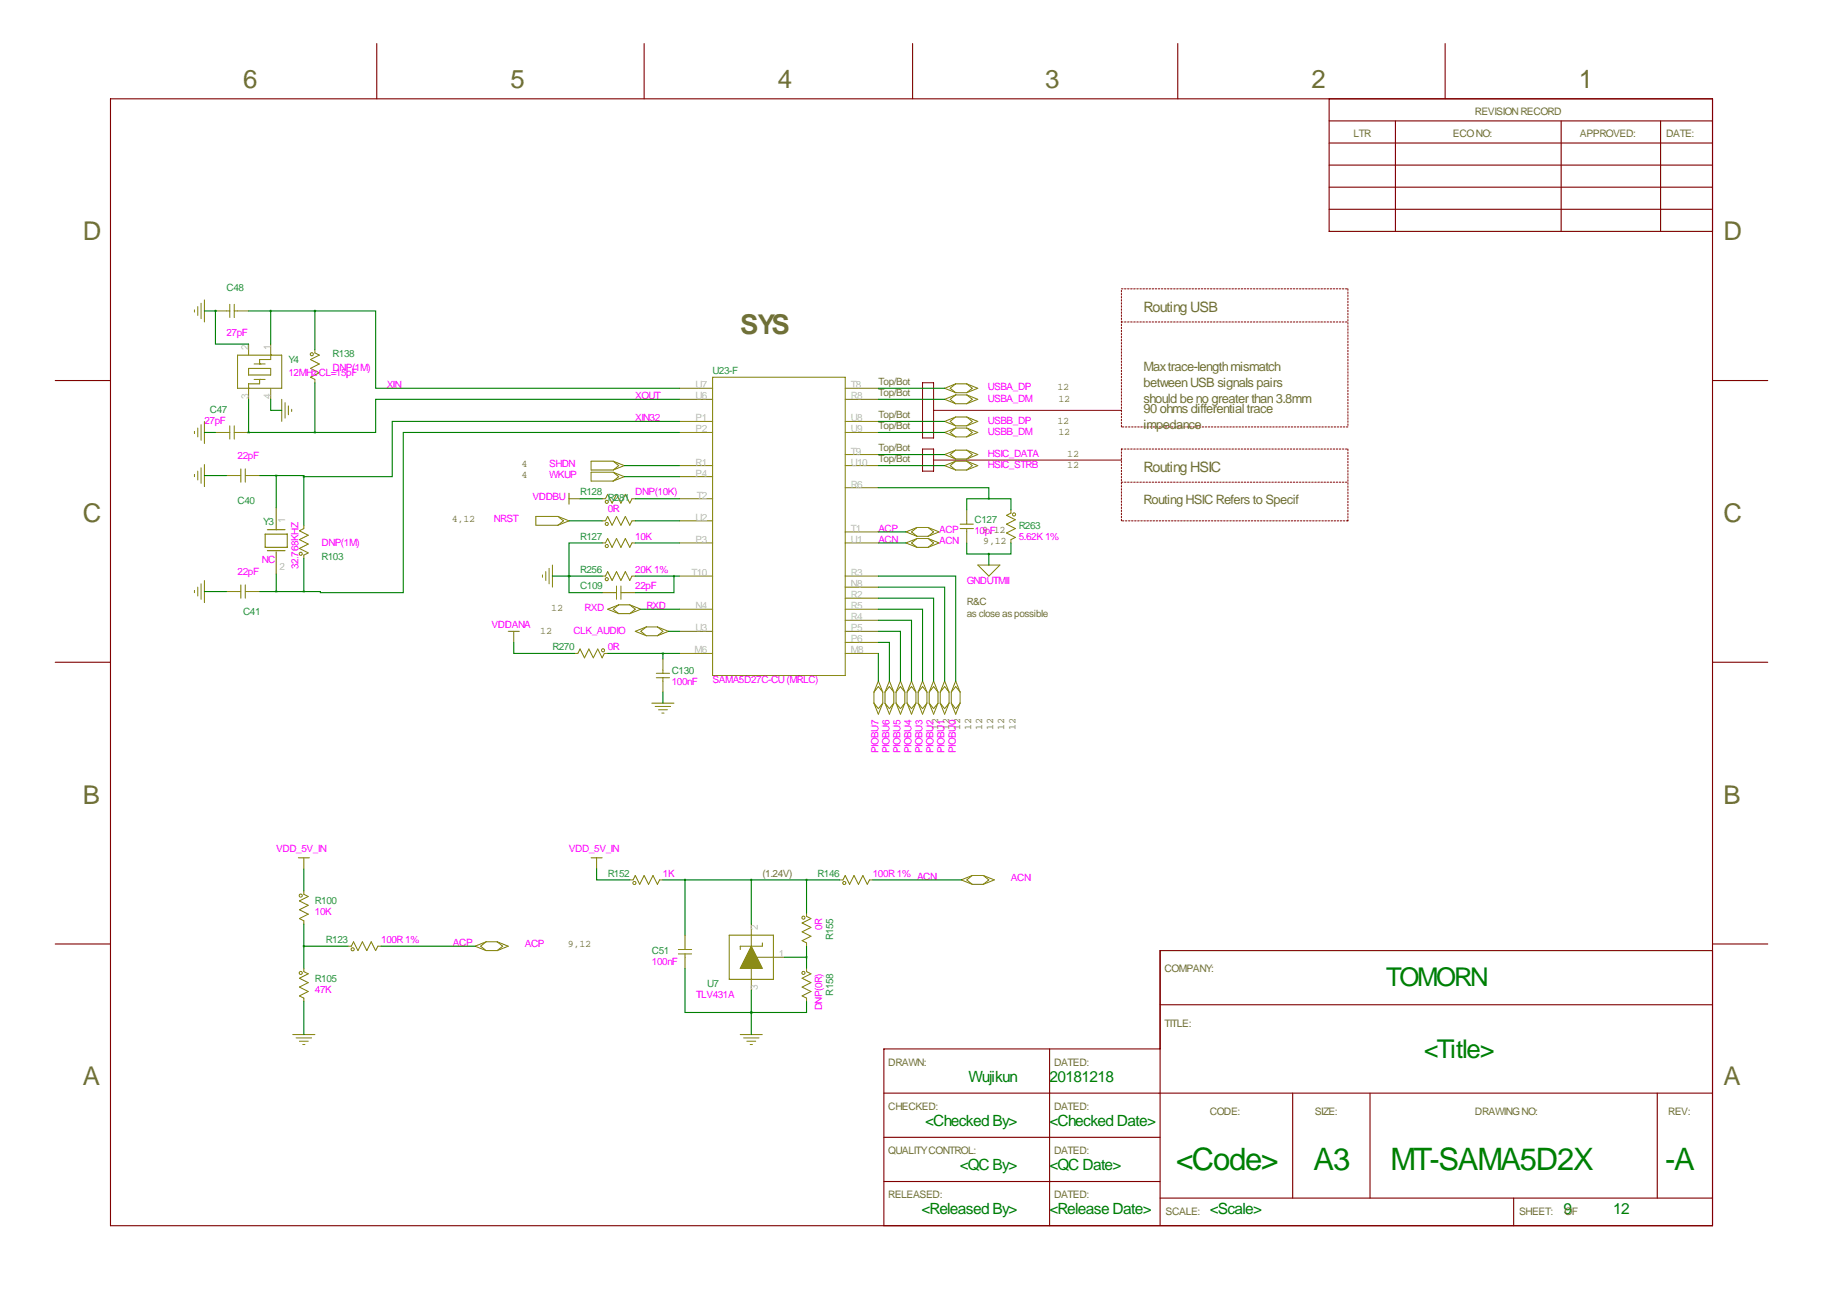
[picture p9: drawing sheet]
<svg xmlns="http://www.w3.org/2000/svg" width="419mm" height="297mm" viewBox="0 0 419 297" stroke-linecap="round" stroke-linejoin="round" font-family="sans-serif">
<path d="M257.8 74h52.1M257.8 66.4h52.1M309.9 66.4v31.8M257.8 98.2v-31.8M309.9 98.2h-52.1M257.8 110.9h52.1M257.8 119.7v-16.5M257.8 103.2h52.1M309.9 103.2v16.5M309.9 119.7h-52.1" fill="none" stroke="#800000" stroke-width=".23" stroke-dasharray=".4 .4"/>
<path d="M212.1 88h2.5v12.7h-2.5zM214.6 94.3h43.2M212.1 103.2h2.5v5.1h-2.5zM214.6 105.8h43.2" fill="none" stroke="#800000" stroke-width=".23"/>
<g fill="none" stroke="#800000" stroke-width=".25">
<path d="M86.6 10v12.7M148.1 10v12.7M209.8 10v12.7M270.8 10v12.7M332.2 10v12.7M25.4 22.7h368.3v259.1h-368.3zM305.6 38h88.1M305.6 27.8h88.1M305.6 32.9h88.1M305.6 22.7v30.5h88.1M320.8 27.8v25.4M358.9 27.8v25.4"/>
<path d="M381.8 27.8v25.4M305.6 43h88.1M305.6 48.1h88.1M12.7 87.5h12.7M393.7 87.5h12.7M12.7 152.3h12.7M393.7 152.3h12.7M12.7 217h12.7M393.7 218.6h-127v63.2M393.7 217h12.7M266.7 231h127M203.2 251.3h190.5"/>
<path d="M241.3 241.2v40.6M266.7 241.2h-63.5v40.6M297.2 251.3v24.1M315 251.3v24.1M381 251.3v24.1M203.2 261.5h63.5M203.2 271.6h63.5M266.7 275.4h127M348 275.4v6.4"/>
</g>
<g fill="none" stroke="#808000" stroke-width=".23">
<path d="M44.7 71.2v.5M45.5 70.5v2M46.2 69.7v3.6M47 68.9v5.1M49.5 71.5h3.3M52.8 70v3M53.8 71.5h3.3M53.8 70v3M57.1 79.1v2.5M62.2 79.1v3.6h-2.5v1M44.7 99.2v.5M45.5 98.4v2"/>
<path d="M46.2 97.6v3.6M47 96.9v5.1M49.5 99.4h3.3M52.8 97.9v3.1M53.8 97.9v3.1M53.8 99.4h3.3M54.6 81.6h10.2v7.7h-10.2zM57.1 89.3h.1M57.1 84.7h5.1v1.5h-5.1zM58.4 83.7h2.6M58.4 87.2h2.6M59.7 83.7h.1"/>
<path d="M59.7 87.2h.1M59.7 87.2v1.1h-2.6v3.5M62.2 81.6h.1M62.2 89.3v2.5M64.8 91.8v5.1M65.5 92.6v3.5M66.3 93.3v2.1M67.1 94.1v.5M72.4 80.4v.7l1 .5-2 1.1 2 1-2 1 2 1-2 1 1 .5v.8M156.2 91.8h7.6M156.2 99.4h7.6M156.2 89.3h7.6"/>
<path d="M156.2 96.9h7.6M163.8 86.7h30.5v68.6h-30.5zM194.3 91.8h7.6M194.3 99.4h7.6M194.3 89.3h7.6M194.3 96.9h7.6M219.7 88.3h2.5M219.7 97.9h2.5M219.7 95.9h2.5M219.7 95.9l-2.5 1 2.5 1M219.7 95.9l-1.3 1 1.3 1M219.7 98.4h2.5"/>
<path d="M219.7 98.4l-2.5 1 2.5 1M219.7 98.4l-1.3 1 1.3 1M219.7 90.3h2.5M219.7 88.3l-2.5 1 2.5 1M219.7 88.3l-1.3 1 1.3 1M219.7 92.8h2.5M219.7 90.8h2.5M219.7 90.8l-2.5 1 2.5 1M219.7 90.8l-1.3 1 1.3 1M222.2 95.9l2.6 1-2.6 1M222.2 95.9l1.3 1-1.3 1M222.2 98.4l2.6 1-2.6 1"/>
<path d="M222.2 98.4l1.3 1-1.3 1M222.2 88.3l2.6 1-2.6 1M222.2 88.3l1.3 1-1.3 1M222.2 90.8l2.6 1-2.6 1M222.2 90.8l1.3 1-1.3 1M44.7 109.1v.5M45.5 108.3v2M46.2 107.6v3.5M47 106.8v5.1M52.1 109.3h3.3M55.4 107.8v3.1M56.4 107.8v3.1"/>
<path d="M56.4 109.3h3.3M128.3 118.7h-5.1v2.1h5.1M128.3 118.7l2.5 1-2.5 1.1M128.3 118.7l1.2 1-1.2 1.1M130.8 114.7h2.5M130.8 113.4v2.5M138.4 114.7h.8l.5-1 1 2 1-2 1 2 1.1-2 1 2 .5-1h.7M138.4 119.7h.8l.5-1 1 2.1 1-2.1 1 2.1 1.1-2.1 1 2.1 .5-1.1h.7M141 108.6l1.2 1-1.2 1M141 108.6h-5.1v2h5.1M141 108.6l2.5 1-2.5 1M141 106h-5.1v2.1h5.1"/>
<path d="M141 106l2.5 1-2.5 1.1M141 106l1.2 1-1.2 1.1M156.2 114.7h7.6M156.2 119.7h7.6M156.2 107h7.6M156.2 109.6h7.6M194.3 107h7.6M194.3 104.5h7.6M194.3 112.1h7.6M219.7 108.1h2.5M219.7 106h2.5M219.7 105.5h2.5"/>
<path d="M219.7 103.5h2.5M219.7 103.5l-2.5 1 2.5 1M219.7 103.5l-1.3 1 1.3 1M219.7 100.4h2.5M219.7 106l-2.5 1 2.5 1.1M219.7 106l-1.3 1 1.3 1.1M222.2 117.2v3.3M222.2 103.5l2.6 1-2.6 1M222.2 103.5l1.3 1-1.3 1M222.2 106l2.6 1-2.6 1.1M222.2 106l1.3 1-1.3 1.1M232.4 117.2v.8l-1 .5 2 1-2 1 2 1-2 1 2 1.1-1 .5v.7"/>
<path d="M44.7 135.7v.6M45.5 135v2M46.2 134.2v3.6M47 133.5v5M52.1 136h3.3M55.4 134.5v3M56.4 136h3.3M56.4 134.5v3M69.8 120.8v.7l-1 .5 2.1 1-2.1 1.1 2.1 1-2.1 1 2.1 1-1.1 .5v.8M124.7 132.2v.5M125.5 131.4v2.1M126.2 130.7v3.5"/>
<path d="M127 129.9v5.1M138.4 124.8h.8l.5-1 1 2 1-2 1 2 1.1-2 1 2 .5-1h.7M138.4 136.3h3.3M138.4 132.4h.8l.5-1 1 2.1 1-2.1 1 2.1 1.1-2.1 1 2.1 .5-1.1h.7M141.7 134.7v3.1M142.2 139.1l-1.2 1 1.2 1M142.2 139.1l-2.5 1 2.5 1M142.2 139.1h2.6M142.7 136.3h3.3M142.7 134.7v3.1M144.8 139.1l1.2 1-1.2 1M144.8 139.1l2.5 1-2.5 1"/>
<path d="M156.2 124.8h7.6M156.2 132.4h7.6M194.3 124.8h7.6M194.3 132.4h7.6M194.3 122.3h7.6M194.3 135h7.6M194.3 137.5h7.6M210.8 121.3h2.6M210.8 123.3h2.6M210.8 121.3l-2.5 1 2.5 1M210.8 121.3l-1.3 1 1.3 1M210.8 123.8h2.6"/>
<path d="M210.8 125.8h2.6M210.8 123.8l-2.5 1 2.5 1M210.8 123.8l-1.3 1 1.3 1M213.4 121.3l2.5 1-2.5 1M213.4 121.3l1.2 1-1.2 1M213.4 123.8l2.5 1-2.5 1M213.4 123.8l1.2 1-1.2 1M220.7 120.5h3.1M220.7 121.5h3.1M222.2 121.5v3.3M224.8 129.9h5.1l-2.6 2.5zM116.8 145.1h2.6"/>
<path d="M118.1 145.1v2.6M132.1 150.2h.7l.5-1 1.1 2 1-2 1 2 1-2 1 2 .5-1h.8M142.2 141.1h2.6M148.6 146.2h2.5M148.6 144.1l-2.6 1 2.6 1.1M148.6 144.1h2.5M148.6 144.1l-1.3 1 1.3 1.1M150.9 154.8h3M150.9 155.8h3M151.1 144.1l2.6 1-2.6 1.1M151.1 144.1l1.3 1-1.3 1.1M152.4 151.5v3.3"/>
<path d="M152.4 155.8v3.3M156.2 150.2h7.6M156.2 145.1h7.6M156.2 140.1h7.6M194.3 150.2h7.6M194.3 145.1h7.6M194.3 140.1h7.6M194.3 142.6h7.6M194.3 147.7h7.6M200.9 159.1v2.6M200.9 159.1l1-2.5 1 2.5M200.9 159.1l1-1.3 1 1.3"/>
<path d="M202.9 159.1v2.6M203.5 159.1v2.6M203.5 159.1l1-2.5 1 2.5M203.5 159.1l1-1.3 1 1.3M205.5 159.1v2.6M206 159.1v2.6M206 159.1l1-2.5 1 2.5M206 159.1l1-1.3 1 1.3M208 159.1v2.6M208.5 159.1v2.6M208.5 159.1l1-2.5 1.1 2.5M208.5 159.1l1-1.3 1.1 1.3"/>
<path d="M210.6 159.1v2.6M211.1 159.1v2.6M211.1 159.1l1-2.5 1 2.5M211.1 159.1l1-1.3 1 1.3M213.1 159.1v2.6M213.6 159.1v2.6M213.6 159.1l1-2.5 1 2.5M213.6 159.1l1-1.3 1 1.3M215.6 159.1v2.6M216.2 159.1v2.6M216.2 159.1l1-2.5 1 2.5M216.2 159.1l1-1.3 1 1.3"/>
<path d="M218.2 159.1v2.6M218.7 159.1v2.6M218.7 159.1l1-2.5 1 2.5M218.7 159.1l1-1.3 1 1.3M220.7 159.1v2.6M149.9 161.7h5M150.6 162.4h3.6M151.4 163.2h2M152.1 163.9h.6M200.9 161.7l1 2.5 1-2.5M200.9 161.7l1 1.2 1-1.2M203.5 161.7l1 2.5 1-2.5"/>
<path d="M203.5 161.7l1 1.2 1-1.2M206 161.7l1 2.5 1-2.5M206 161.7l1 1.2 1-1.2M208.5 161.7l1 2.5 1.1-2.5M208.5 161.7l1 1.2 1.1-1.2M211.1 161.7l1 2.5 1-2.5M211.1 161.7l1 1.2 1-1.2M213.6 161.7l1 2.5 1-2.5M213.6 161.7l1 1.2 1-1.2M216.2 161.7l1 2.5 1-2.5M216.2 161.7l1 1.2 1-1.2M218.7 161.7l1 2.5 1-2.5"/>
<path d="M218.7 161.7l1 1.2 1-1.2M68.6 197.2h2.5M69.8 197.2v2.6M135.9 197.2h2.5M137.2 197.2v2.6M69.8 204.8v.8l1.1 .5-2.1 1 2.1 1-2.1 1.1 2.1 1-2.1 1 1 .5v.8M80 217.5h.8l.5-1 1 2.1 1-2.1 1 2.1 1-2.1 1.1 2.1 .5-1.1h.7M111.8 216.5h2.5M111.8 218.6h2.5M111.8 216.5l-2.6 1 2.6 1.1M111.8 216.5l-1.3 1 1.3 1.1M114.3 216.5l2.5 1-2.5 1.1"/>
<path d="M114.3 216.5l1.3 1-1.3 1.1M144.8 202.3h.7l.5-1 1.1 2 1-2 1 2 1-2 1 2 .5-1h.8M156 218.3h3M156 219.3h3M157.5 215v3.3M157.5 219.3v3.3M167.6 215h10.2v10.2h-10.2zM172.7 212.5v5M175.3 216.8v.7h-5.1v.8M185.4 209.9v.8l1 .5-2 1 2 1-2 1 2 1.1-2 1 1 .5v.7M193 202.3h.8l.5-1 1 2 1-2 1.1 2 1-2 1 2 .5-1h.8M223.5 201.3h2.6"/>
<path d="M223.5 203.3h2.6M223.5 201.3l-2.5 1 2.5 1M223.5 201.3l-1.3 1 1.3 1M226.1 201.3l2.5 1-2.5 1M226.1 201.3l1.2 1-1.2 1M67.3 237.9h5.1M68.1 238.6h3.5M68.8 239.4h2.1M69.8 222.6v.8l1.1 .5-2.1 1 2.1 1-2.1 1 2.1 1.1-2.1 1 1 .5v.7M170.2 237.9h5.1M170.9 238.6h3.6M171.7 239.4h2"/>
<path d="M172.7 222.6v5.1M172.7 220.1h7.6M185.4 222.6v.8l1 .5-2 1 2 1-2 1 2 1.1-2 1 1 .5v.7M69.6 240.1h.5M172.5 240.1h.5"/>
<circle cx="71.7" cy="81.4" r=".36"/>
<circle cx="139.5" cy="115.4" r=".36"/>
<circle cx="233.1" cy="118.3" r=".36"/>
<circle cx="69.1" cy="127.3" r=".36"/>
<circle cx="139.5" cy="125.5" r=".36"/>
<circle cx="139.5" cy="120.5" r=".36"/>
<circle cx="139.5" cy="133.2" r=".36"/>
<circle cx="138.6" cy="149.5" r=".36"/>
<circle cx="69.1" cy="205.9" r=".36"/>
<circle cx="81.1" cy="218.2" r=".36"/>
<circle cx="145.8" cy="203" r=".36"/>
<circle cx="184.7" cy="211" r=".36"/>
<circle cx="194.1" cy="203" r=".36"/>
<circle cx="69.1" cy="223.7" r=".36"/>
<circle cx="184.7" cy="223.7" r=".36"/>
</g>
<path d="M172.7 217.5l2.6 5.1h-5.1z" fill="#808000" stroke="#808000" stroke-width=".23"/>
<path d="M63.5 116.7v5.1M61 122.8h5v3h-5zM61.5 121.8h4M61.5 126.6h4M63.5 126.9v5" fill="none" stroke="#808000" stroke-width=".25"/>
<g fill="none" stroke="#008000" stroke-width=".25">
<path d="M47 71.5h2.5M49.5 71.5v7.6h7.6M49.5 71.5h.1M57.1 71.5h15.3M62.2 71.5v7.6M72.4 71.5h14v17.8h69.8M72.4 71.5v8.9M47 99.4h2.5M57.1 99.4h.1M57.1 99.4h15.3M57.1 91.8v7.6M62.2 91.8v2.5h2.6"/>
<path d="M72.4 88v11.4M156.2 96.9h-66v12.7h-20.4M156.2 99.4h-63.5v36.9h-19v-.3h-3.9M156.2 91.8h-69.8v7.6h-14M201.9 99.4h15.3M201.9 89.3h15.3M201.9 96.9h15.3M201.9 91.8h15.3M47 109.3h5.1M59.7 109.3h3.8M63.5 109.3h6.3v.3M63.5 109.3v7.4"/>
<path d="M69.8 109.6v11.2M130.8 119.7h7.6M133.3 114.7h5.1M143.5 109.6h12.7M143.5 107h12.7M146 119.7h10.2M146 114.7h10.2M201.9 112.1h25.4v2.6M201.9 107h15.3M201.9 104.5h15.3M227.3 114.7h-5.1v2.5M227.3 114.7h5.1v2.5"/>
<path d="M47 136h5.1M59.7 136h10.1M63.5 131.9v4.1M69.8 128.4v7.6M127 132.4h11.4M130.8 132.4h.1M130.8 132.4v3.9h7.6M138.4 124.8h-7.6v7.6M146 124.8h10.2M146 132.4h10.2M154.9 132.4v3.9h-8.9M201.9 137.5h12.7v19.1"/>
<path d="M201.9 135h15.3v21.6M201.9 132.4h17.8v24.2M201.9 124.8h6.4M201.9 122.3h6.4M222.2 124.8v2.6h5.1M227.3 127.4v2.5M232.4 124.8v2.6h-5.1M118.1 147.7v2.5h14M139.7 150.2h16.5M147.3 140.1h8.9M152.4 150.2v1.3M152.4 159.1v2.6"/>
<path d="M153.7 145.1h2.5M201.9 147.7h2.6v8.9M201.9 145.1h5.1v11.5M201.9 142.6h7.6v14M201.9 140.1h10.2v16.5M201.9 150.2v6.4M69.8 199.8v5M137.2 199.8v2.5h7.6M69.8 212.5v10.1M69.8 217.5h10.2M87.6 217.5h21.6M152.4 202.3h40.6"/>
<path d="M157.5 202.3v12.7M172.7 202.3v10.2M185.4 202.3v7.6M185.4 217.5v5.1M200.7 202.3h20.3M69.8 230.2v7.7M157.5 222.6v10.2h15.2M172.7 232.8h.1M172.7 227.7v10.2M180.3 220.1h5.1M185.4 230.2v2.6h-12.7"/>
</g>
<path d="M69.8 136a.05 .05 0 0 0 .1 0 .05 .05 0 0 0-.1 0zM69.8 109.6a.05 .05 0 0 0 .1 0 .05 .05 0 0 0-.1 0zM57.1 99.4a.05 .05 0 0 0 .1 0 .05 .05 0 0 0-.1 0zM154.9 132.4a.05 .05 0 0 0 .1 0 .05 .05 0 0 0-.1 0zM69.8 217.5a.05 .05 0 0 0 .1 0 .05 .05 0 0 0-.1 0z" fill="#008000" stroke="#008000" stroke-width=".51"/>
<g font-size="7.1" fill="#008000">
<text x="270.3" y="268.9">&lt;Code&gt;</text>
<text x="302" y="268.9">A3</text>
<text x="319.7" y="268.9">MT-SAMA5D2X</text>
<text x="382.8" y="268.9">-A</text>
</g>
<text font-size="6.3" fill="#707038" x="170.2" y="76.8">SYS</text>
<g font-size="5.9" fill="#707038">
<text x="55.9" y="20.2">6</text>
<text x="117.3" y="20.2">5</text>
<text x="178.8" y="20.2">4</text>
<text x="240.3" y="20.2">3</text>
<text x="301.5" y="20.2">2</text>
<text x="363" y="20.2">1</text>
<text x="19" y="55.2">D</text>
<text x="396.2" y="55.2">D</text>
<text x="19" y="120">C</text>
<text x="396.2" y="120">C</text>
<text x="19" y="184.8">B</text>
<text x="396.2" y="184.8">B</text>
<text x="19" y="249.5">A</text>
<text x="396.2" y="249.5">A</text>
</g>
<g font-size="5.9" fill="#008000">
<text x="318.7" y="226.6">TOMORN</text>
<text x="327.3" y="243.1">&lt;Title&gt;</text>
</g>
<g font-size="3.6" fill="#008000">
<text x="222.7" y="248.7">Wujikun</text>
<text x="241.3" y="248.7">20181218</text>
<text x="212.7" y="258.9">&lt;Checked By&gt;</text>
<text x="241.3" y="258.9">&lt;Checked Date&gt;</text>
<text x="220.6" y="269">&lt;QC By&gt;</text>
<text x="241.3" y="269">&lt;QC Date&gt;</text>
<text x="211.9" y="279.2">&lt;Released By&gt;</text>
<text x="241.3" y="279.2">&lt;Release Date&gt;</text>
<text x="278.1" y="279.2">&lt;Scale&gt;</text>
<text x="359.4" y="279.2">9</text>
<text x="370.8" y="279.2">12</text>
</g>
<g font-size="3.3" fill="#707038">
<text x="262.9" y="71.7">Routing USB</text>
<text x="262.9" y="108.6">Routing HSIC</text>
</g>
<g font-size="3" fill="#707038">
<text x="262.9" y="85.2">Max trace-length mismatch</text>
<text x="262.9" y="89">between USB signals pairs</text>
<text x="262.9" y="92.7">should be no greater than 3.8mm</text>
<text x="262.9" y="94.9">90 ohms differential trace</text>
<text x="262.9" y="98.6">impedance</text>
<text x="262.9" y="115.9">Routing HSIC Refers to Specif</text>
</g>
<g font-size="2.4" fill="#707038">
<text x="339.1" y="26.5">REVISION RECORD</text>
<text x="311.1" y="31.6">LTR</text>
<text x="334" y="31.6">ECO NO:</text>
<text x="363.2" y="31.6">APPROVED:</text>
<text x="383" y="31.6">DATE:</text>
<text x="267.7" y="223.4">COMPANY:</text>
<text x="267.7" y="236.1">TITLE:</text>
<text x="204.2" y="245">DRAWN:</text>
<text x="242.3" y="245">DATED:</text>
<text x="204.2" y="255.1">CHECKED:</text>
<text x="242.3" y="255.1">DATED:</text>
<text x="278.1" y="256.4">CODE:</text>
<text x="302.3" y="256.4">SIZE:</text>
<text x="339.1" y="256.4">DRAWING NO:</text>
<text x="383.5" y="256.4">REV:</text>
<text x="204.2" y="265.3">QUALITY CONTROL:</text>
<text x="242.3" y="265.3">DATED:</text>
<text x="204.2" y="275.4">RELEASED:</text>
<text x="242.3" y="275.4">DATED:</text>
<text x="268" y="279.3">SCALE:</text>
<text x="349.2" y="279.3">SHEET:</text>
<text x="359.7" y="279.3">OF</text>
</g>
<g font-size="2.3" fill="#008080">
<text x="52.1" y="66.9">C48</text>
<text x="66.3" y="83.4">Y4</text>
<text x="76.5" y="82.2">R138</text>
<text x="163.8" y="86">U23-F</text>
<text x="48.3" y="94.9">C47</text>
<text x="133.3" y="113.9">R128</text>
<text x="54.6" y="115.9">C40</text>
<text x="139.7" y="115.2">R281</text>
<text x="60.5" y="120.8">Y3</text>
<text x="133.3" y="124.1">R127</text>
<text x="224" y="120.3">C127</text>
<text x="234.2" y="121.5">R263</text>
<text x="73.9" y="128.6">R103</text>
<text x="133.3" y="131.7">R256</text>
<text x="133.3" y="135.5">C109</text>
<text x="55.9" y="141.3">C41</text>
<text x="127" y="149.5">R270</text>
<text x="154.4" y="155.1">C130</text>
<text x="139.7" y="201.5">R152</text>
<text x="188" y="201.5">R146</text>
<text x="72.4" y="207.9">R100</text>
<text x="74.9" y="216.8">R123</text>
<text x="149.9" y="219.3">C51</text>
<text x="191.5" y="216.2" transform="rotate(-90 191.5 216.2)">R155</text>
<text x="72.4" y="225.7">R105</text>
<text x="162.6" y="226.9">U7</text>
<text x="191.5" y="228.9" transform="rotate(-90 191.5 228.9)">R158</text>
</g>
<g font-size="2.3" fill="#f0f">
<text x="52.1" y="77.3">27pF</text>
<text x="66.3" y="86.5">12MHz CL=15pF</text>
<text x="76.5" y="85.2">DNP(1M)</text>
<text x="88.9" y="89.3">XIN</text>
<text x="227.1" y="89.8">USBA_DP</text>
<text x="146" y="91.8">XOUT</text>
<text x="227.1" y="92.3">USBA_DM</text>
<text x="47" y="97.4">27pF</text>
<text x="146" y="96.9">XIN32</text>
<text x="227.1" y="97.4">USBB_DP</text>
<text x="227.1" y="99.9">USBB_DM</text>
<text x="54.6" y="105.5">22pF</text>
<text x="126.2" y="107.3">SHDN</text>
<text x="227.1" y="105">HSIC_DATA</text>
<text x="227.1" y="107.6">HSIC_STRB</text>
<text x="126.2" y="109.8">WKUP</text>
<text x="146" y="113.9">DNP(10K)</text>
<text x="122.4" y="114.9">VDDBU</text>
<text x="139.7" y="117.7">0R</text>
<text x="73.9" y="125.6">DNP(1M)</text>
<text x="113.5" y="120">NRST</text>
<text x="146" y="124.1">10K</text>
<text x="201.9" y="124.8">ACN</text>
<text x="201.9" y="122.3">ACP</text>
<text x="215.9" y="122.5">ACP</text>
<text x="215.9" y="125.1">ACN</text>
<text x="224" y="122.8">10pF</text>
<text x="234.2" y="124.1">5.62K 1%</text>
<text x="60.2" y="129.4">NC</text>
<text x="68.6" y="130.9" transform="rotate(-90 68.6 130.9)">32.768KHZ</text>
<text x="146" y="131.7">20K 1%</text>
<text x="54.6" y="132.2">22pF</text>
<text x="146" y="135.5">22pF</text>
<text x="222.2" y="134.2">GNDUTMII</text>
<text x="134.4" y="140.6">RXD</text>
<text x="148.6" y="140.1">RXD</text>
<text x="113" y="144.4">VDDANA</text>
<text x="131.8" y="145.7">CLK_AUDIO</text>
<text x="139.7" y="149.5">0R</text>
<text x="154.4" y="157.6">100nF</text>
<text x="163.8" y="157.1">SAMA5D27C-CU (MRLC)</text>
<text x="201.9" y="173.1" transform="rotate(-90 201.9 173.1)">PIOBU7</text>
<text x="204.5" y="173.1" transform="rotate(-90 204.5 173.1)">PIOBU6</text>
<text x="207" y="173.1" transform="rotate(-90 207 173.1)">PIOBU5</text>
<text x="209.5" y="173.1" transform="rotate(-90 209.5 173.1)">PIOBU4</text>
<text x="212.1" y="173.1" transform="rotate(-90 212.1 173.1)">PIOBU3</text>
<text x="214.6" y="173.1" transform="rotate(-90 214.6 173.1)">PIOBU2</text>
<text x="217.2" y="173.1" transform="rotate(-90 217.2 173.1)">PIOBU1</text>
<text x="219.7" y="173.1" transform="rotate(-90 219.7 173.1)">PIOBU0</text>
<text x="63.5" y="195.9">VDD_5V_IN</text>
<text x="130.8" y="195.9">VDD_5V_IN</text>
<text x="152.4" y="201.5">1K</text>
<text x="200.7" y="201.5">100R 1%</text>
<text x="210.8" y="202.3">ACN</text>
<text x="232.4" y="202.6">ACN</text>
<text x="72.4" y="210.4">10K</text>
<text x="189" y="213.8" transform="rotate(-90 189 213.8)">0R</text>
<text x="87.6" y="216.8">100R 1%</text>
<text x="104.1" y="217.5">ACP</text>
<text x="120.6" y="217.8">ACP</text>
<text x="149.9" y="221.9">100nF</text>
<text x="72.4" y="228.2">47K</text>
<text x="160" y="229.5">TLV431A</text>
<text x="189" y="232.3" transform="rotate(-90 189 232.3)">DNP(0R)</text>
</g>
<g font-size="2.3" fill="#aaaad4">
<text x="57.1" y="80.4" transform="rotate(-90 57.1 80.4)">2</text>
<text x="62.2" y="80.4" transform="rotate(-90 62.2 80.4)">1</text>
<text x="159.9" y="89.3">U7</text>
<text x="195.6" y="89.3">T8</text>
<text x="57.1" y="91.7" transform="rotate(-90 57.1 91.7)">3</text>
<text x="62.2" y="91.7" transform="rotate(-90 62.2 91.7)">4</text>
<text x="159.9" y="91.8">U6</text>
<text x="195.6" y="91.8">R8</text>
<text x="159.9" y="96.9">P1</text>
<text x="159.9" y="99.4">P2</text>
<text x="195.6" y="99.4">U9</text>
<text x="195.6" y="96.9">U8</text>
<text x="159.9" y="107">R1</text>
<text x="195.6" y="107">U10</text>
<text x="195.6" y="104.5">T9</text>
<text x="159.9" y="109.6">P4</text>
<text x="195.6" y="112.1">R6</text>
<text x="159.9" y="119.7">U2</text>
<text x="160.2" y="114.7">T2</text>
<text x="65.5" y="120.3" transform="rotate(-90 65.5 120.3)">1</text>
<text x="159.9" y="124.8">P3</text>
<text x="195.6" y="124.8">U1</text>
<text x="195.6" y="122.3">T1</text>
<text x="64.3" y="130.9">2</text>
<text x="159" y="132.4">T10</text>
<text x="195.6" y="132.4">R3</text>
<text x="195.6" y="135">N8</text>
<text x="195.6" y="137.5">R2</text>
<text x="159.9" y="140.1">N4</text>
<text x="195.6" y="140.1">R5</text>
<text x="195.6" y="142.6">R4</text>
<text x="159.9" y="145.1">U3</text>
<text x="195.6" y="145.1">P5</text>
<text x="195.6" y="147.7">P6</text>
<text x="159.7" y="150.2">M6</text>
<text x="195.6" y="150.2">M8</text>
<text x="174.3" y="213.7" transform="rotate(-90 174.3 213.7)">2</text>
<text x="179.1" y="220.1">1</text>
<text x="174.3" y="227.6" transform="rotate(-90 174.3 227.6)">3</text>
</g>
<g font-size="2.3" fill="#707038">
<text x="201.9" y="88.5">Top/Bot</text>
<text x="243.1" y="89.8">12</text>
<text x="201.9" y="91">Top/Bot</text>
<text x="243.3" y="92.3">12</text>
<text x="201.9" y="98.7">Top/Bot</text>
<text x="201.9" y="96.1">Top/Bot</text>
<text x="243.1" y="97.4">12</text>
<text x="243.3" y="99.9">12</text>
<text x="119.9" y="107.3">4</text>
<text x="201.9" y="103.7">Top/Bot</text>
<text x="201.9" y="106.3">Top/Bot</text>
<text x="245.4" y="105">12</text>
<text x="245.4" y="107.6">12</text>
<text x="119.9" y="109.8">4</text>
<text x="103.9" y="120">4,12</text>
<text x="225.8" y="122.5">9,12</text>
<text x="226.1" y="125.1">9,12</text>
<text x="126.7" y="140.6">12</text>
<text x="222.2" y="139.1">R&amp;C</text>
<text x="222.2" y="141.9">as close as possible</text>
<text x="124.2" y="145.7">12</text>
<text x="215.6" y="167.8" transform="rotate(-90 215.6 167.8)">12</text>
<text x="218.2" y="167.8" transform="rotate(-90 218.2 167.8)">12</text>
<text x="220.7" y="167.8" transform="rotate(-90 220.7 167.8)">12</text>
<text x="223.3" y="167.8" transform="rotate(-90 223.3 167.8)">12</text>
<text x="225.8" y="167.8" transform="rotate(-90 225.8 167.8)">12</text>
<text x="228.3" y="167.8" transform="rotate(-90 228.3 167.8)">12</text>
<text x="230.9" y="167.8" transform="rotate(-90 230.9 167.8)">12</text>
<text x="233.4" y="167.8" transform="rotate(-90 233.4 167.8)">12</text>
<text x="175.3" y="201.5">(1.24V)</text>
<text x="130.6" y="217.8">9,12</text>
</g>
</svg>
